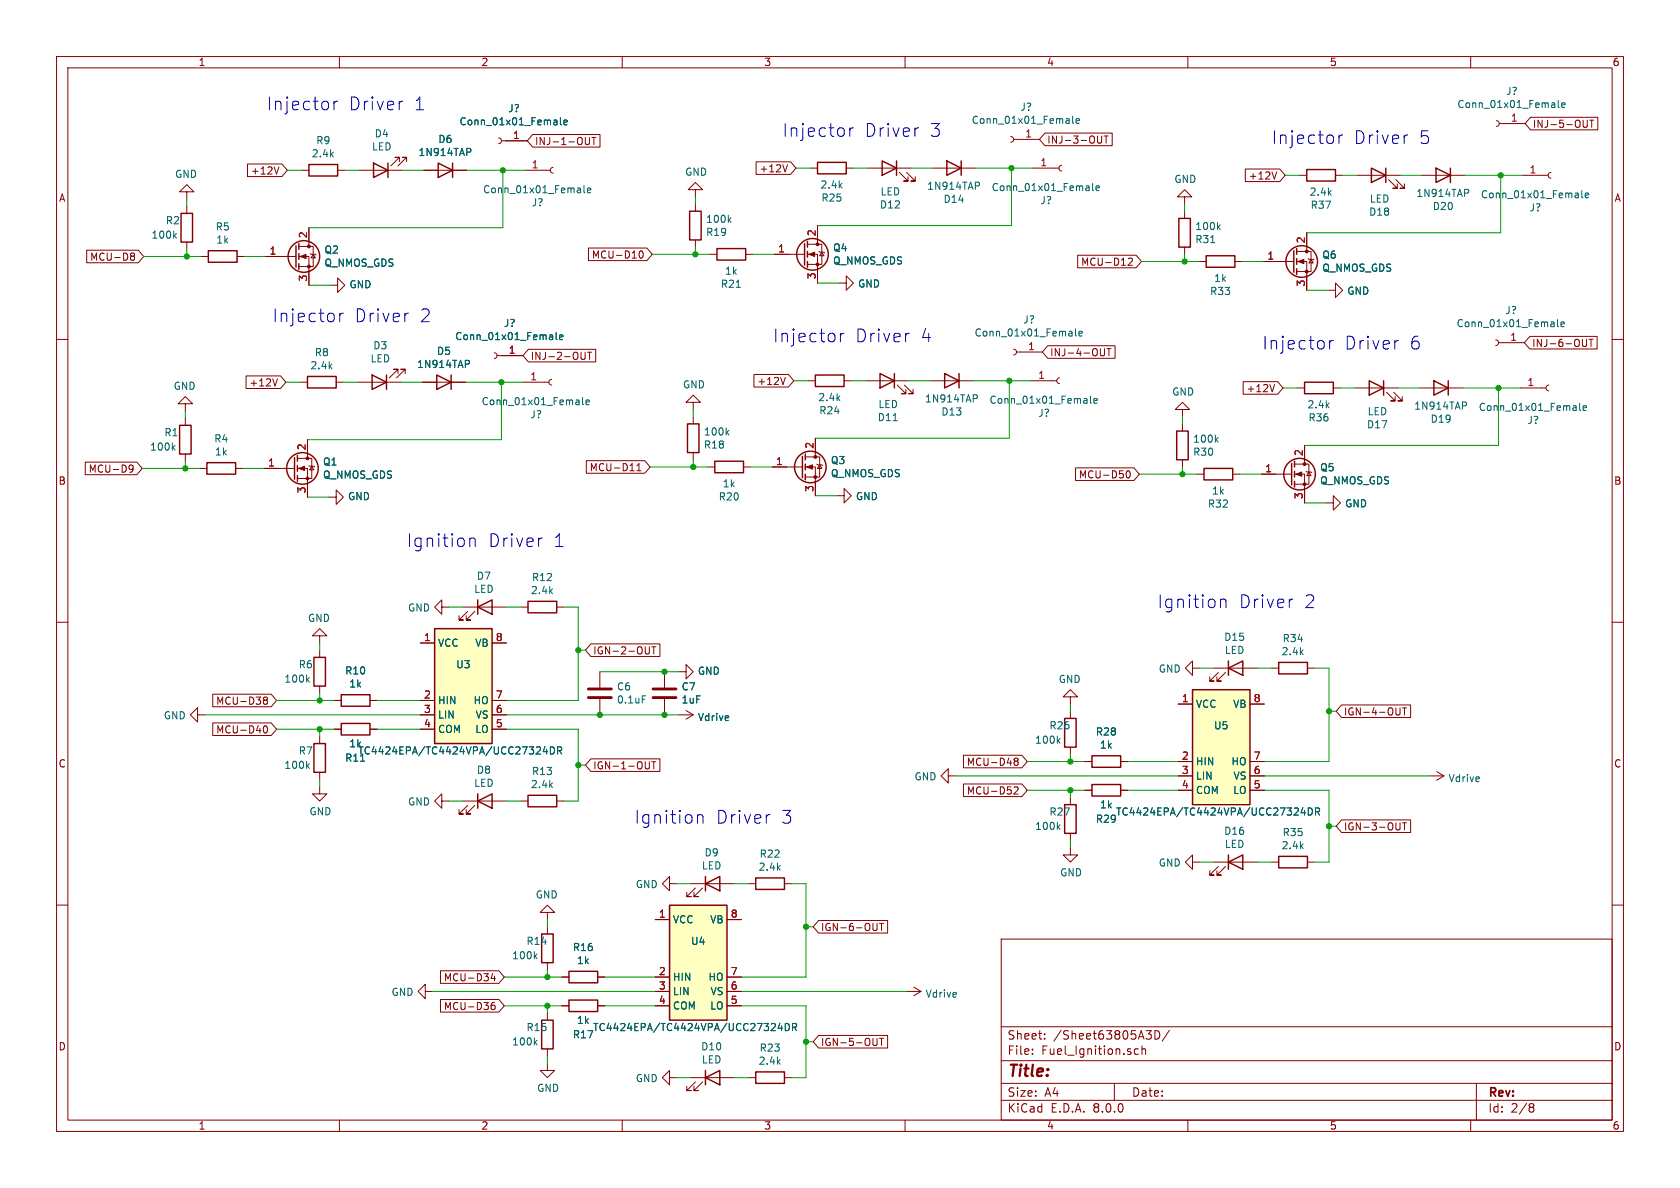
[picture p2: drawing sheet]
<svg xmlns="http://www.w3.org/2000/svg" width="297mm" height="210mm" viewBox="0 0 297 210" stroke-linecap="round" stroke-linejoin="round" font-family="sans-serif">
<g fill="none" stroke="#840000" stroke-width=".18">
<path d="M10 10h277v190h-277zM12 12h273v186h-273zM60 10v2M110 10v2M160 10v2M210 10v2M260 10v2M53.3 30.1h1.3M59.7 30.1h1.3M74.9 30.1h7.6M88.1 24.4l.4 .1 .2 .4-.2 .4-.4 .1M88.6 24.9h4.6"/>
<path d="M92.7 30.1h4.6M97.8 29.6l-.4 .1-.1 .4 .1 .4 .4 .1M122.9 33.5h-1.2l1.2-1.2 1.3 1.2h-1.3v1.3M122.9 36.1v1.2M10 60h2M122.9 42.4v1.3M125.5 45h1.2M131.8 45h1.3M285 60h2M32.8 71.4h1.2l-1.2-1.3-1.3 1.3h1.3v1.2M32.8 73.9v1.3M87.4 62.4l.3 .1 .2 .4-.2 .3-.3 .2"/>
<path d="M87.9 62.9h4.6M92.5 67.6h4.5M97.5 67.1l-.3 .1-.2 .4 .2 .3 .3 .2M122.6 71.1h-1.3l1.3-1.2 1.2 1.2h-1.2v1.3M122.6 73.7v1.2M229.4 68.6h1.2M230.6 78.7v3.3M235.7 68.6h1.3M239.5 68.6h7.6M245.1 69.3l1.5 1.6h-.7h.7v-.8M246.4 69.3l1.5 1.6h-.8h.8v-.8M32.8 80.3v1.2"/>
<path d="M122.6 80v1.3M125.1 82.6h1.3M131.4 82.6h1.3M148 87.6h1.2v1.3l1.3-1.3-1.3-1.2v1.2M211.6 83.8h1.3M217.9 83.8h1.3M223 83.8h5.3M228.9 83.8h1.7v5.1M228.9 82h2.5v3.6h-2.5M230.9 83.3l.1 .1h.8l.1 .2M231.4 83.4l.4 .7h-.8zM234.4 88.9h1.3v1.3l1.3-1.3-1.3-1.3v1.3"/>
<path d="M10 110h2M56.5 112.4h1.3l-1.3-1.3-1.3 1.3h1.3v1.3M56.5 114.9v1.3M106 118.7v2.8M117.5 118.7v2.8M210.8 118.1v-1.3l-1.3 1.3 1.3 1.3v-1.3h1.3M214.6 118.1h7.6M215.4 118.9l-1.5 1.5h.7h-.7v-.8M216.7 118.9l-1.6 1.5h.8h-.8v-.8M224.8 118.1h1.3M231.1 118.1h1.3M285 110h2"/>
<path d="M34.9 126.4v-1.3l-1.2 1.3 1.2 1.2v-1.2h1.3M56.5 121.3v1.3M59.1 123.8h1.2M65.4 123.8h1.3M106 123.6v2.8M117.5 123.6v2.8M120 126.4h2.6M121.3 125.6l1.3 .8M122.6 126.4l-1.3 .7M167.6 137.2v-1.3l-1.2 1.3 1.2 1.2v-1.2h1.3M252.7 137.2h2.6M254 136.4l1.3 .8"/>
<path d="M255.3 137.2l-1.3 .7M10 160h2M81.9 141.6h7.6M82.7 142.4l-1.5 1.5h.7h-.7v-.8M83.9 142.4l-1.5 1.5h.8h-.8v-.8M118.4 156.2v-1.3l-1.3 1.3 1.3 1.3v-1.3h1.2M122.2 156.2h7.6M122.9 157l-1.5 1.5h.8h-.8v-.8M124.2 157l-1.5 1.5h.7h-.7v-.8M132.3 156.2h1.3M138.7 156.2h1.3M189.2 149.9v1.2h1.3l-1.3 1.3-1.2-1.3h1.2"/>
<path d="M189.2 141v1.2M189.2 147.3v1.3M285 160h2M99.3 172.7h1.3M105.7 172.7h1.2M177 166h108v32h-108zM60 198v2M96.8 188v1.2h1.2l-1.2 1.3-1.3-1.3h1.3M110 198v2M160 198v2M177 194.5h108M177 191.5h108"/>
<path d="M177 187.5h108M177 181.5h108M182.5 186.3v.1M182.5 185.5v.1M184.7 183.6v.1M184.7 182.8v.1M197 191.5v3M201.2 185.5l-.4-.1-.3 .3v.4l.2 .2h.5M201.9 185.5l.2-.1 .4 .1v.9M201.9 184.9v1.5M202.6 182.2h.9l-.5 .6M203.5 182.9v.7"/>
<path d="M204.2 182.2a.76 .76 0 0 1 .8 .7 .76 .76 0 0 1-.8 .8zM206.7 182.1l-1.2 2M210 198v2M260 198v2M261 191.5v6.5M270.6 195.1h.3l.3 .3-.3 .3M270.6 195.7h.3M270.9 195.7l.2 .2 .1 .4-.3 .3h-.3"/>
</g>
<g fill="none" stroke="#840000" stroke-width=".25">
<path d="M54.6 29.1h5.1v2h-5.1zM77.5 28.8l2.5 1.3-2.5 1.3zM80 28.8v2.6M121.9 37.3h2.1v5.1h-2.1zM126.7 43.9h5.1v2.1h-5.1zM31.7 75.2h2.1v5.1h-2.1zM121.5 74.9h2.1v5.1h-2.1zM230.6 67.6h5.1v2h-5.1zM242.1 67.3l2.5 1.3-2.5 1.3zM244.6 67.3v2.6M126.4 81.5h5v2.1h-5zM212.9 82.8h5v2h-5z"/>
<path d="M228.3 81.9v3.8M228.9 81.5v1.1M228.9 83.3v1M228.9 85.1v1M55.5 116.2h2v5.1h-2zM217.2 118.1l2.5-1.3v2.6zM217.2 116.8v2.6M226.1 117.1h5v2h-5zM60.3 122.8h5.1v2h-5.1zM84.5 141.6l2.5-1.3v2.6zM84.5 140.3v2.6M124.7 156.2l2.6-1.3v2.6z"/>
<path d="M124.7 154.9v2.6M133.6 155.2h5.1v2h-5.1zM188.2 142.2h2v5.1h-2zM100.6 171.7h5.1v2h-5.1z"/>
<circle cx="229.7" cy="83.8" r="2.79"/>
</g>
<g fill="none" stroke="#006464" stroke-width=".18">
<path d="M83 26.2l.2 .3v.3l-.2 .1M99.1 20.8v1.1l.2 .2M99.7 21.6l.6-.1-.1-.2-.3-.1-.2 .2v.6h.5M103.2 32.8v1.1l.2 .2M103.8 33.7l.7-.2-.1-.2-.4-.1-.2 .2 .1 .6h.5M128.9 38.8l.3 .5M129.2 38.5l-.4 .5M98.3 58.8v1.1l.2 .1M98.9 59.6l.6-.1v-.2l-.4-.1-.2 .2 .1 .6h.5M130.2 50.8h.7M30.6 79.1l.3 .5M30.9 78.7l-.4 .5"/>
<path d="M103 70.3v1.1l.2 .1M103.6 71.1l.6-.1-.1-.2-.3-.1-.2 .2 .1 .6h.4M128.5 76.4l.4 .5M128.9 76.1l-.5 .4M54.7 119.7l-.5 .5M54.3 120.1l.4 .5M113.6 123h.6M187 146.1l.4 .5M187.4 145.8l-.5 .5"/>
</g>
<g fill="#840000" stroke="#840000" stroke-width=".18">
<path d="M229.1 83.8l1-.4v.8z"/>
<circle cx="230.6" cy="85.6" r=".25"/>
<circle cx="230.6" cy="82" r=".25"/>
</g>
<path d="M104 123.3h4.1M104 121.8h4.1M115.4 123.3h4.1M115.4 121.8h4.1" fill="none" stroke="#840000" stroke-width=".51"/>
<path d="M118.4 160h10.1v20.3h-10.1z" fill="#ffffc2"/>
<g fill="none" stroke="#840000" stroke-width=".25">
<path d="M66 28.8l2.6 1.3-2.6 1.3zM68.6 28.8v2.6M65.8 66.3l2.5 1.3-2.5 1.2zM68.3 66.3v2.5M36.6 81.8h5.1v2h-5.1zM52.1 80.9v3.8M52.6 80.5v1M52.6 82.3v1M52.6 84.1v1M84.5 107.3l2.5-1.3v2.6zM84.5 106v2.6M93.3 106.3h5.1v2h-5.1z"/>
<path d="M55.5 131.4h2v5.1h-2zM60.3 127.9h5.1v2h-5.1zM188.2 127h2v5.1h-2zM193 133.6h5.1v2h-5.1zM93.3 140.6h5.1v2h-5.1zM217.2 152.4l2.5-1.3v2.6zM217.2 151.1v2.6M226.1 151.4h5v2h-5zM95.8 165.1h2v5.1h-2zM100.6 176.8h5.1v2h-5.1zM118.4 160h10.1v20.3h-10.1zM124.7 190.5l2.6-1.3v2.6z"/>
<path d="M124.7 189.2v2.6"/>
<circle cx="53.5" cy="82.8" r="2.79"/>
</g>
<g fill="none" stroke="#840000" stroke-width=".18">
<path d="M63.5 30.1h7.6M70.6 28.6v-.8h-.8h.8l-1.5 1.5M71.9 28.6v-.8h-.8h.8l-1.5 1.5M54.4 77.7v3.3M63.2 67.6h7.7M70.4 66v-.7h-.8h.8l-1.6 1.5M71.6 66v-.7h-.7h.7l-1.5 1.5M35.3 82.8h1.3M41.7 82.8h1.2M46.7 82.8h5.4M52.6 82.8h1.8v5.1M52.6 81h2.5v3.6h-2.5"/>
<path d="M54.6 82.3l.1 .1h.8l.1 .2M55.1 82.4l.4 .7h-.8zM58.2 87.9h1.2v-1.3l1.3 1.3-1.3 1.3v-1.3M78.1 107.3v-1.3l-1.3 1.3 1.3 1.3v-1.3h1.3M81.9 107.3h7.6M82.7 108.1l-1.5 1.5h.7h-.7v-.8M83.9 108.1l-1.5 1.5h.8h-.8v-.8M92.1 107.3h1.2M98.4 107.3h1.3M120 118.7h1.3v-1.2l1.3 1.2-1.3 1.3v-1.3M56.5 139.1v1.2h1.3l-1.3 1.3-1.3-1.3h1.3M56.5 130.2v1.2"/>
<path d="M56.5 136.5v1.3M59.1 128.9h1.2M65.4 128.9h1.3M189.2 123.2h1.3l-1.3-1.3-1.2 1.3h1.2v1.3M189.2 125.7v1.3M189.2 132.1v1.3M191.8 134.6h1.2M198.1 134.6h1.3M92.1 141.6h1.2M98.4 141.6h1.3M210.8 152.4v-1.3l-1.3 1.3 1.3 1.3v-1.3h1.3M214.6 152.4h7.6"/>
<path d="M215.4 153.2l-1.5 1.5h.7h-.7v-.8M216.7 153.2l-1.6 1.5h.8h-.8v-.8M224.8 152.4h1.3M231.1 152.4h1.3M75.2 175.3v-1.3l-1.3 1.3 1.3 1.2v-1.2h1.3M96.8 161.3h1.2l-1.2-1.3-1.3 1.3h1.3v1.3M96.8 163.8v1.3M96.8 170.2v1.3M99.3 177.8h1.3M105.7 177.8h1.2M115.8 162.6h2.6M115.8 172.7h2.6"/>
<path d="M115.8 175.3h2.6M115.8 177.8h2.6M128.5 162.6h2.6M128.5 172.7h2.6M128.5 175.3h2.6M128.5 177.8h2.6M160.3 175.3h2.5M161.5 174.5l1.3 .8M162.8 175.3l-1.3 .7M118.4 190.5v-1.3l-1.3 1.3 1.3 1.3v-1.3h1.2M122.2 190.5h7.6M122.9 191.3l-1.5 1.5h.8h-.8v-.8"/>
<path d="M124.2 191.3l-1.5 1.5h.7h-.7v-.8"/>
</g>
<path d="M54.3 135.4l.4 .4M54.7 135l-.5 .5M63.7 134.6h.8M187 130.9l.4 .5M187.4 130.5l-.5 .5M94.6 169l.3 .5M94.9 168.6l-.4 .5M137.9 180.9l-.3 .9h.8M138.2 181.3v.9M138.8 180.9a.64 .64 0 0 1 .8 .7 .64 .64 0 0 1-.8 .6zM140.1 181.6l.6-.1 .1-.2v-.3l-.7-.1v1.3M140.4 181.6l.4 .6" fill="none" stroke="#006464" stroke-width=".18"/>
<g fill="#840000" stroke="#840000" stroke-width=".18">
<path d="M52.8 82.8l1-.4v.8z"/>
<circle cx="54.4" cy="84.6" r=".25"/>
<circle cx="54.4" cy="81" r=".25"/>
</g>
<path d="M76.8 111.1h10.2v20.3h-10.2z" fill="#ffffc2"/>
<g fill="none" stroke="#840000" stroke-width=".25">
<path d="M32 37.7h2v5.1h-2zM144.5 28.7h5.1v2h-5.1zM156 28.4l2.5 1.3-2.5 1.3zM158.5 28.4v2.6M167.4 28.4l2.5 1.3-2.5 1.3zM169.9 28.4v2.6M208.4 38.6h2v5.1h-2zM231 30h5.1v2h-5.1zM242.4 29.7l2.6 1.3-2.6 1.3zM245 29.7v2.6M36.8 44.3h5.1v2.1h-5.1zM52.3 43.4v3.8"/>
<path d="M52.8 43.1v1M52.8 44.8v1M52.8 46.6v1M142.2 43.1v3.8M142.7 42.7v1M142.7 44.5v1M142.7 46.2v1M213.2 45.2h5.1v2h-5.1zM54.4 66.5h5v2.1h-5zM77.2 66.3l2.6 1.3-2.6 1.2zM79.8 66.3v2.5M144.1 66.3h5.1v2h-5.1z"/>
<path d="M155.6 66l2.5 1.3-2.5 1.3zM158.1 66v2.6M167 66l2.5 1.3-2.5 1.3zM169.5 66v2.6M208 76.2h2.1v5.1h-2.1zM253.5 67.3l2.5 1.3-2.5 1.3zM256 67.3v2.6M141.9 80.6v3.9M142.4 80.3v1M142.4 82v1.1M142.4 83.8v1M76.8 111.1h10.2v20.3h-10.2z"/>
<path d="M95.8 180.3h2v5.1h-2zM133.6 189.5h5.1v2h-5.1z"/>
<circle cx="53.7" cy="45.3" r="2.79"/>
<circle cx="143.6" cy="45" r="2.79"/>
<circle cx="143.3" cy="82.5" r="2.79"/>
</g>
<g fill="none" stroke="#840000" stroke-width=".18">
<path d="M33 33.9h1.3l-1.3-1.3-1.3 1.3h1.3v1.3M33 36.4v1.3M143.3 29.7h1.2M144.5 39.9v3.3M149.6 29.7h1.3M153.4 29.7h7.6M159 30.5l1.5 1.5h-.7h.7v-.8M160.3 30.5l1.5 1.5h-.8h.8v-.8M164.8 29.7h7.7M178.7 24.1l.3 .2 .2 .3-.2 .4-.3 .1M179.2 24.6h4.6M182.6 29.7h4.6"/>
<path d="M187.7 29.2l-.4 .2-.1 .3 .2 .4 .3 .1M209.4 34.8h-1.2l1.2-1.3 1.3 1.3h-1.3v1.3M209.4 37.3v1.3M229.7 31h1.3M236.1 31h1.3M239.9 31h7.6M245.5 31.8l1.5 1.5h-.7h.7v-.8M246.8 31.8l1.5 1.5h-.8h.8v-.8M33 42.8v1.3M35.6 45.3h1.2M41.9 45.3h1.3M47 45.3h5.3"/>
<path d="M52.8 45.3h1.8v5.1M52.8 43.6h2.6v3.5h-2.6M54.6 40.3v3.3M54.9 44.8l.1 .2h.8l.1 .1M55.4 45l.4 .6h-.8zM58.4 50.4h1.3v-1.3l1.3 1.3-1.3 1.3v-1.3M136.9 45h5.3M142.7 45h1.8v5M142.7 43.2h2.6v3.5h-2.6M144.8 44.5l.1 .1h.8l.1 .1M145.3 44.6l.4 .6h-.8zM148.3 50h1.3v1.3l1.3-1.3-1.3-1.2v1.2"/>
<path d="M209.4 43.7v1.3M212 46.2h1.2M218.3 46.2h1.3M53.1 67.6h1.3M59.4 67.6h1.3M74.7 67.6h7.6M142.9 67.3h1.2M144.1 77.5v3.3M149.2 67.3h1.3M153 67.3h7.7M158.6 68.1l1.5 1.5h-.7h.7v-.8M159.9 68.1l1.5 1.5h-.7h.7v-.8"/>
<path d="M164.5 67.3h7.6M179.2 61.7l.4 .2 .1 .3-.1 .4-.4 .1M179.7 62.2h4.6M182.2 67.3h4.6M187.3 66.8l-.3 .2-.2 .3 .2 .4 .3 .1M209 72.4h-1.2l1.2-1.3 1.3 1.3h-1.3v1.3M209 74.9v1.3M251 68.6h7.6M136.5 82.6h5.4M142.4 82.6h1.7v5M142.4 80.8h2.5v3.5h-2.5M144.4 82l.1 .2h.8l.1 .1"/>
<path d="M144.9 82.2l.4 .6h-.8zM209 81.3v1.3M74.3 113.7h2.5M87 113.7h2.5M74.3 123.8h2.5M74.3 126.4h2.5M74.3 128.9h2.5M87 123.8h2.5M87 126.4h2.5M87 128.9h2.5M78.1 141.6v-1.3l-1.3 1.3 1.3 1.3v-1.3h1.3M96.8 179.1v1.2"/>
<path d="M96.8 185.4v1.3M132.3 190.5h1.3M138.7 190.5h1.3"/>
</g>
<g fill="none" stroke="#006464" stroke-width=".18">
<path d="M172.9 32.2l.3 .2-.1 .3-.2 .2M189.6 20.5v1.1l.2 .2M190.2 21.4l.6-.1v-.3h-.4l-.2 .1 .1 .7h.5M193.2 32.4v1.1l.1 .2M193.8 33.3l.6-.1-.1-.3h-.4l-.1 .1v.6h.5M215.7 39.7l-.5 .5M30.8 41.6l.4 .5M31.2 41.3l-.5 .4M190.1 58.1v1.1l.2 .2M190.7 59l.6-.1v-.3h-.4l-.2 .1 .1 .6h.5M214 42.9h.8M215.4 40.1l.3 .5"/>
<path d="M82.7 63.7l.3 .2-.1 .3-.2 .2M157.9 74.4h.7M172.5 69.8l.3 .2-.1 .3-.2 .2M192.8 70v1.1l.2 .2M193.4 70.9l.6-.2-.1-.2-.3-.1-.2 .2v.6h.5M215 77.7l.3 .5M215.3 77.3l-.4 .5M259 71.1l.3 .2-.1 .3-.2 .1M96.3 132l-.3 .9h.8M96.6 132.4v.9M97.3 132a.64 .64 0 0 1 .7 .7 .64 .64 0 0 1-.7 .6zM98.6 132.7l.6-.1 .1-.2-.1-.3-.6-.1v1.3"/>
<path d="M98.9 132.7l.4 .6M94.6 184.2l.3 .5M94.9 183.9l-.4 .5"/>
</g>
<g fill="#840000" stroke="#840000" stroke-width=".18">
<path d="M53.1 45.3l1-.3v.7z"/>
<path d="M142.6 82.6l1-.4v.7z"/>
<path d="M143 45l1-.4v.7z"/>
<circle cx="54.6" cy="47.1" r=".25"/>
<circle cx="54.6" cy="43.6" r=".25"/>
<circle cx="144.1" cy="84.3" r=".25"/>
<circle cx="144.1" cy="80.8" r=".25"/>
<circle cx="144.5" cy="46.7" r=".25"/>
<circle cx="144.5" cy="43.2" r=".25"/>
</g>
<path d="M210.8 121.9h10.2v20.3h-10.2z" fill="#ffffc2"/>
<g fill="none" stroke="#840000" stroke-width=".25">
<path d="M253.9 29.7l2.5 1.3-2.5 1.3zM256.4 29.7v2.6M228.7 44.3v3.8M229.2 43.9v1.1M229.2 45.7v1M229.2 47.5v1M193 138.7h5.1v2h-5.1zM210.8 121.9h10.2v20.3h-10.2z"/>
<circle cx="230.1" cy="46.2" r="2.79"/>
</g>
<g fill="none" stroke="#840000" stroke-width=".18">
<path d="M43.8 29h6l1 1.1-1 1.1h-6zM49.3 29.5l-.4 1.3M74.9 30.1h2.6M80 30.1h2.5M89.4 24.9h3.8M94.2 23.8h11.9v2.2h-11.9l-1-1.1zM104.2 24.3v1l-.2 .3-.4-.1M104.6 24.3h.8M105 24.3v1.3M133.7 28.6h6.1l.9 1.1-.9 1.1h-6.1zM139.2 29.1l-.4 1.3M144.5 39.9v2.5"/>
<path d="M184.7 23.5h11.9v2.2h-11.9l-.9-1.1zM194.8 24v1.1l-.3 .2-.3-.1M195.2 24h.7M195.5 24v1.3M220.2 29.9h6.1l.9 1.1-.9 1.1h-6.1zM225.7 30.4l-.4 1.3M251.3 31h7.7M264.5 21.3l.4 .2 .2 .3-.2 .4-.4 .2M265 21.8h4.6M269.1 31h4.6M270.6 20.7h11.9v2.3h-11.9l-1-1.2zM274.2 30.5l-.4 .1-.1 .4 .1 .3 .4 .2"/>
<path d="M280.6 21.2v1.1l-.2 .2h-.4M281 21.2h.8M281.4 21.2v1.3M15.3 44.2h9.1l1 1.1-1 1.2h-9.1zM23.2 45.2l.1 .1M23.2 44.8l.3-.1 .2 .2 .1 .1-.3 .3M23.3 45.3h.2M23.3 45.3h-.1M23.5 45.3l.3 .2-.1 .4-.2 .1-.3-.1M47 45.3h2.5M54.6 40.3v2.5M54.6 47.9v2.5"/>
<path d="M104 43.8h10.4l.9 1.2-.9 1.1h-10.4zM113.1 44.5l.2-.1a.68 .68 0 0 1 .4 .6 .68 .68 0 0 1-.4 .6l-.2-.1-.1-.4zM136.9 45h2.5M144.5 47.5v2.5M190.5 45.1h10.4l.9 1.1-.9 1.1h-10.4zM199.5 45.7l.4-.1 .3 .4-.8 .9h.8M223.4 46.2h5.3M229.2 46.2h1.8v5.1M229.2 44.5h2.6v3.5h-2.6M231 41.1v3.4M231.3 45.7l.1 .1h.8l.1 .2M231.8 45.8l.4 .7h-.8z"/>
<path d="M234.8 51.3h1.3v1.3l1.3-1.3-1.3-1.3v1.3M270.4 59.5h11.9v2.2h-11.9l-.9-1.1zM280.5 60v1l-.3 .2h-.3M280.9 60h.7M281.3 60v1.2M43.5 66.5h6.1l.9 1.1-.9 1.1h-6.1zM49.1 67l-.5 1.2M54.4 77.7v2.6M74.7 67.6h2.5M79.8 67.6h2.5M88.6 62.9h3.9M93.4 61.8h11.9v2.2h-11.9l-.9-1.1z"/>
<path d="M103.4 62.3v1l-.2 .2h-.4M103.9 62.3h.7M104.2 62.3v1.2M133.3 66.2h6.1l.9 1.1-.9 1.1h-6.1zM138.8 66.7l-.4 1.3M144.1 77.5v2.5M185.2 61.1h11.9v2.2h-11.9l-.9-1.1zM195.3 61.6v1.1l-.3 .2-.3-.1M195.7 61.6h.7M196 61.6v1.3M219.8 67.5h6.1l.9 1.1-.9 1.1h-6.1zM225.3 68l-.4 1.3"/>
<path d="M230.6 78.7v2.6M264.4 60.1l.4 .1 .1 .4-.1 .3-.4 .2M264.9 60.6h4.6M268.7 68.6h4.6M273.8 68.1l-.3 .1-.2 .4 .1 .3 .4 .2M15.1 81.7h9.1l.9 1.1-.9 1.1h-9.1zM22.9 82.3l.4-.1 .2 .1a.84 .84 0 0 1-.3 1.2h-.3M23.5 82.7l-.2 .3-.4-.1M46.7 82.8h2.6M54.4 85.3v2.6M103.7 81.4h10.3l.9 1.2-.9 1.1h-10.3zM112.6 82.3l.4-.3v1.2"/>
<path d="M112.6 83.2h.7M136.5 82.6h2.6M144.1 85.1v2.5M190.1 82.7h10.4l.9 1.1-.9 1.1h-10.4zM199.3 83.3l.1-.1a.68 .68 0 0 1 .4 .7 .68 .68 0 0 1-.4 .6 .84 .84 0 0 1-.1-1.2zM223 83.8h2.6M230.6 86.4v2.5M74.3 113.7h2.5M87 113.7h2.5M104.5 113.8h12.2v2.2h-12.2l-1-1.1zM114.8 114.3v1.1l-.2 .2h-.3M115.2 114.3h.7"/>
<path d="M115.6 114.3v1.3M117.5 118.7v2.8M37.6 127.8h10.3l1 1.1-1 1.1h-10.3zM37.6 122.7h10.3l1 1.1-1 1.1h-10.3zM46.7 128.4l.2-.1a.68 .68 0 0 1 .4 .6 .68 .68 0 0 1-.4 .7l-.2-.1-.1-.4zM46.8 123.8l-.2-.3 .2-.3h.2l.3 .3-.3 .3M46.8 123.8l-.2 .2v.3l.2 .2h.2l.3-.2v-.3l-.3-.2M46.8 123.8h.2M59.1 123.8h1.2M59.1 128.9h1.2M65.4 123.8h1.3M65.4 128.9h1.3"/>
<path d="M74.3 123.8h2.5M74.3 128.9h2.5M74.3 126.4h2.5M87 123.8h2.5M87 128.9h2.5M87 126.4h2.5M104.5 134.1h12.2v2.3h-12.2l-1-1.1zM114.8 134.7v1l-.2 .2h-.3M115.2 134.7h.7M115.6 134.7v1.2M117.5 123.6v2.8M170.3 138.6h10.4l.9 1.1-.9 1.1h-10.4z"/>
<path d="M170.3 133.5h10.4l.9 1.1-.9 1.1h-10.4zM179.3 139.2l.5-.1 .2 .4-.8 .9h.8M179.5 134.6l-.2-.3 .2-.3h.3l.2 .3-.2 .3M179.5 134.6l-.2 .2v.2l.2 .3h.3l.2-.3v-.2l-.2-.2M179.5 134.6h.3M191.8 134.6h1.2M191.8 139.7h1.2M198.1 134.6h1.3M198.1 139.7h1.3M208.3 124.5h2.5M208.3 134.6h2.5M208.3 137.2h2.5"/>
<path d="M208.3 139.7h2.5M221 124.5h2.5M221 134.6h2.5M221 137.2h2.5M221 139.7h2.5M237.2 124.6h12.2v2.2h-12.2l-1-1.1zM247.5 125.1v1.1l-.2 .2h-.3M247.9 125.1h.8M248.3 125.1v1.3M237.2 144.9h12.2v2.3h-12.2l-1-1.1zM247.5 145.5v1l-.2 .2h-.3M247.9 145.5h.8"/>
<path d="M248.3 145.5v1.2M77.9 176.7h10.3l1 1.1-1 1.1h-10.3zM77.9 171.6h10.3l1 1.1-1 1.1h-10.3zM87.1 172.1l-.3 .9h.8M87.4 177.2l-.3 .1a.86 .86 0 0 0 0 1.2l.4-.2v-.4l-.2-.2h-.2l-.3 .2M87.4 172.5v.9M99.3 172.7h1.3M99.3 177.8h1.3M105.7 172.7h1.2M105.7 177.8h1.2M115.8 172.7h2.6M115.8 162.6h2.6"/>
<path d="M115.8 175.3h2.6M115.8 177.8h2.6M128.5 172.7h2.6M128.5 162.6h2.6M128.5 175.3h2.6M128.5 177.8h2.6M144.7 162.7h12.2v2.2h-12.2l-.9-1.1zM155.1 163.2v1.1l-.3 .2h-.2M155.5 163.2h.7M155.8 163.2v1.3M144.7 183h12.2v2.3h-12.2l-.9-1.1zM155.1 183.6v1l-.2 .2h-.3"/>
<path d="M155.5 183.6h.7M155.8 183.6v1.2"/>
</g>
<g fill="none" stroke="#006464" stroke-width=".18">
<path d="M275.5 17.7v1.1l.2 .2M276.1 18.6l.6-.1-.1-.3h-.3l-.2 .2v.6h.5M83 26.2l.2 .3v.3l-.2 .1M99.1 20.8v1.1l.2 .2M99.7 21.6l.6-.1-.1-.2-.3-.1-.2 .2v.6h.5M259.4 33.5l.2 .2v.3l-.2 .1M279.6 33.7v1.1l.2 .2M280.2 34.5l.7-.1-.1-.2-.4-.1-.2 .2 .1 .6h.5M98.3 58.8v1.1l.2 .1M98.9 59.6l.6-.1v-.2l-.4-.1-.2 .2 .1 .6h.5M275.4 56.5v1.1l.1 .2M276 57.3l.6-.1-.1-.2-.4-.1-.1 .2v.6h.5"/>
<path d="M82.7 63.7l.3 .2-.1 .3-.2 .2M279.3 71.3v1.1l.1 .2M279.9 72.1l.6-.1-.1-.2-.3-.1-.2 .2v.6h.5M63.7 134.6h.8M96.3 132l-.3 .9h.8M96.6 132.4v.9M97.3 132a.64 .64 0 0 1 .7 .7 .64 .64 0 0 1-.7 .6zM98.6 132.7l.6-.1 .1-.2-.1-.3-.6-.1v1.3M98.9 132.7l.4 .6M230.3 142.8l-.3 .9h.8M230.6 143.2v.9M231.3 142.8a.64 .64 0 0 1 .7 .7 .64 .64 0 0 1-.7 .6z"/>
<path d="M232.6 143.5l.6-.1 .1-.2-.1-.3-.6-.1v1.3M232.9 143.5l.4 .6M137.9 180.9l-.3 .9h.8M138.2 181.3v.9M138.8 180.9a.64 .64 0 0 1 .8 .7 .64 .64 0 0 1-.8 .6zM140.1 181.6l.6-.1 .1-.2v-.3l-.7-.1v1.3M140.4 181.6l.4 .6"/>
</g>
<g fill="#840000" stroke="#840000" stroke-width=".18">
<path d="M229.5 46.2l1-.4v.8z"/>
<circle cx="231" cy="48" r=".25"/>
<circle cx="231" cy="44.4" r=".25"/>
</g>
<g fill="none" stroke="#0000c2" stroke-width=".18">
<path d="M59 17.9v1.5M59.7 17.9a.58 .58 0 0 0-.7 .4M71 17.9h.2M150.2 22.6v1.5M150.9 22.6a.58 .58 0 0 0-.7 .4M162.2 22.6h.2M236.7 23.9v1.5M237.4 23.9a.58 .58 0 0 0-.7 .4M248.7 23.9h.2M60.1 55.4v1.5M60.7 55.4a.58 .58 0 0 0-.6 .4M72 55.4h.2"/>
<path d="M148.6 58.9v1.5M149.2 58.9a.58 .58 0 0 0-.6 .4M160.5 58.9h.2M235.1 60.2v1.5M235.7 60.2a.58 .58 0 0 0-.6 .4M247 60.2h.2M83.1 95.1v1.5M83.1 95.3a.56 .56 0 0 1 .9 .1v1.2M95.6 95.1h.3M215.8 105.9v1.5M215.8 106.1a.56 .56 0 0 1 .9 .1v1.2M228.4 105.9h.2"/>
<path d="M123.3 144v1.5M123.3 144.2a.56 .56 0 0 1 1 .1v1.2M135.9 144h.2"/>
</g>
<g fill="none" stroke="#009600" stroke-width=".18">
<path d="M33 35.2v1.2M50.8 30.1h2.5M61 30.1h2.5M71.1 30.1h3.8M82.5 30.1h10.2M88.9 30.1v10.2h-34.3M122.9 34.8v1.3M140.7 29.7h2.6M150.9 29.7h2.5M161 29.7h3.8M172.5 29.7h10.1M178.8 29.7v10.2h-34.3"/>
<path d="M209.4 36.1v1.2M227.2 31h2.5M237.4 31h2.5M247.5 31h3.8M259 31h10.1M265.3 31v10.1h-34.3M25.4 45.3h10.2M33 44.1v1.2M43.2 45.3h3.8M54.6 50.4h3.8M115.3 45h10.2M122.9 43.7v1.3"/>
<path d="M133.1 45h3.8M144.5 50h3.8M201.8 46.2h10.2M209.4 45v1.2M219.6 46.2h3.8M231 51.3h3.8M32.8 72.6v1.3M50.5 67.6h2.6M60.7 67.6h2.5M70.9 67.6h3.8M82.3 67.6h10.2M88.6 67.6v10.1h-34.2"/>
<path d="M122.6 72.4v1.3M140.3 67.3h2.6M150.5 67.3h2.5M160.7 67.3h3.8M172.1 67.3h10.1M178.4 67.3v10.2h-34.3M209 73.7v1.2M226.8 68.6h2.6M237 68.6h2.5M247.1 68.6h3.9M258.6 68.6h10.1M264.9 68.6v10.1h-34.3"/>
<path d="M25.1 82.8h10.2M32.8 81.5v1.3M42.9 82.8h3.8M54.4 87.9h3.8M114.9 82.6h10.2M122.6 81.3v1.3M132.7 82.6h3.8M144.1 87.6h3.9M201.4 83.8h10.2M209 82.6v1.2M219.2 83.8h3.8M230.6 88.9h3.8"/>
<path d="M56.5 113.7v1.2M79.4 107.3h2.5M89.5 107.3h2.6M99.7 107.3h2.5v16.5h-12.7M102.2 114.9h1.3M106 118.7h14M212.1 118.1h2.5M222.2 118.1h2.6M232.4 118.1h2.5v16.5h-11.4M36.2 126.4h38.1M48.9 123.8h10.2M48.9 128.9h10.2"/>
<path d="M56.5 122.6v1.2M56.5 128.9v1.3M56.5 137.8v1.3M66.7 123.8h7.6M66.7 128.9h7.6M89.5 128.9h12.7v12.7h-2.5M89.5 126.4h30.5M102.2 135.3h1.3M168.9 137.2h39.4M181.6 139.7h10.2M181.6 134.6h10.2M189.2 124.5v1.2"/>
<path d="M189.2 133.4v1.2M189.2 139.7v1.3M199.4 139.7h8.9M199.4 134.6h8.9M223.5 139.7h11.4v12.7h-2.5M223.5 137.2h29.2M234.9 125.7h1.3M79.4 141.6h2.5M89.5 141.6h2.6M119.6 156.2h2.6M129.8 156.2h2.5M140 156.2h2.5v16.5h-11.4"/>
<path d="M189.2 148.6v1.3M212.1 152.4h2.5M222.2 152.4h2.6M234.9 146.1h1.3M76.5 175.3h39.3M89.2 177.8h10.1M89.2 172.7h10.1M96.8 162.6v1.2M96.8 171.5v1.2M96.8 177.8v1.3M106.9 177.8h8.9M106.9 172.7h8.9"/>
<path d="M131.1 177.8h11.4v12.7h-2.5M131.1 175.3h29.2M142.5 163.8h1.3M96.8 186.7v1.3M119.6 190.5h2.6M129.8 190.5h2.5M142.5 184.2h1.3"/>
</g>
<g fill="#009600" stroke="#009600" stroke-width=".18">
<circle cx="88.9" cy="30.1" r=".46"/>
<circle cx="122.9" cy="45" r=".46"/>
<circle cx="122.6" cy="82.6" r=".46"/>
<circle cx="142.5" cy="163.8" r=".46"/>
<circle cx="142.5" cy="184.2" r=".46"/>
<circle cx="96.8" cy="172.7" r=".46"/>
<circle cx="96.8" cy="177.8" r=".46"/>
<circle cx="56.5" cy="128.9" r=".46"/>
<circle cx="32.8" cy="82.8" r=".46"/>
<circle cx="56.5" cy="123.8" r=".46"/>
<circle cx="102.2" cy="114.9" r=".46"/>
<circle cx="102.2" cy="135.3" r=".46"/>
<circle cx="106" cy="126.4" r=".46"/>
<circle cx="117.5" cy="118.7" r=".46"/>
<circle cx="117.5" cy="126.4" r=".46"/>
<circle cx="33" cy="45.3" r=".46"/>
<circle cx="88.6" cy="67.6" r=".46"/>
<circle cx="178.8" cy="29.7" r=".46"/>
<circle cx="178.4" cy="67.3" r=".46"/>
<circle cx="209.4" cy="46.2" r=".46"/>
<circle cx="264.9" cy="68.6" r=".46"/>
<circle cx="265.3" cy="31" r=".46"/>
<circle cx="234.9" cy="125.7" r=".46"/>
<circle cx="234.9" cy="146.1" r=".46"/>
<circle cx="209" cy="83.8" r=".46"/>
<circle cx="189.2" cy="139.7" r=".46"/>
<circle cx="189.2" cy="134.6" r=".46"/>
</g>
<g font-size="3.1" fill="#0000c2">
<text x="47" y="19.7">Injector</text>
<text x="61.5" y="19.7">Driver</text>
<text x="73.1" y="19.7">1</text>
<text x="138.2" y="24.4">Injector</text>
<text x="152.7" y="24.4">Driver</text>
<text x="164.2" y="24.4">3</text>
<text x="224.7" y="25.7">Injector</text>
<text x="239.2" y="25.7">Driver</text>
<text x="250.7" y="25.7">5</text>
<text x="48" y="57.2">Injector</text>
<text x="62.5" y="57.2">Driver</text>
<text x="74.1" y="57.2">2</text>
<text x="136.5" y="60.7">Injector</text>
<text x="151.1" y="60.7">Driver</text>
<text x="162.6" y="60.7">4</text>
<text x="223" y="62">Injector</text>
<text x="237.5" y="62">Driver</text>
<text x="249.1" y="62">6</text>
<text x="71.8" y="96.9">Ignition</text>
<text x="86.2" y="96.9">Driver</text>
<text x="97.7" y="96.9">1</text>
<text x="204.5" y="107.7">Ignition</text>
<text x="218.9" y="107.7">Driver</text>
<text x="230.4" y="107.7">2</text>
<text x="112" y="145.8">Ignition</text>
<text x="126.4" y="145.8">Driver</text>
<text x="138" y="145.8">3</text>
</g>
<text font-size="2.8" fill="#840000" x="178" y="190.9">Title:</text>
<g font-size="2.1" fill="#840000">
<text x="178" y="184">Sheet:</text>
<text x="186.2" y="184">/Sheet63805A3D/</text>
<text x="178" y="186.7">File:</text>
<text x="184.1" y="186.7">Fuel_Ignition.sch</text>
<text x="178" y="196.9">KiCad</text>
<text x="178" y="194.1">Size:</text>
<text x="184.7" y="194.1">A4</text>
<text x="185.7" y="196.9">E.D.A.</text>
<text x="193.3" y="196.9">8.0.0</text>
<text x="200" y="194.1">Date:</text>
<text x="263" y="194.3">Rev:</text>
<text x="263" y="196.9">Id:</text>
<text x="267.1" y="196.9">2/8</text>
</g>
<g font-size="1.8" fill="#840000">
<text x="35" y="11.9">1</text>
<text x="85" y="11.9">2</text>
<text x="135" y="11.9">3</text>
<text x="185" y="11.9">4</text>
<text x="235" y="11.9">5</text>
<text x="285" y="11.9">6</text>
<text x="270.9" y="22.8">INJ-5-OUT</text>
<text x="94.5" y="25.8">INJ-1-OUT</text>
<text x="185" y="25.6">INJ-3-OUT</text>
<text x="10.3" y="35.9">A</text>
<text x="44.2" y="31.1">+12V</text>
<text x="134.2" y="30.7">+12V</text>
<text x="220.6" y="31.9">+12V</text>
<text x="285.3" y="35.9">A</text>
<text x="15.8" y="46.3">MCU-D8</text>
<text x="104.5" y="45.9">MCU-D10</text>
<text x="191" y="47.2">MCU-D12</text>
<text x="93.7" y="63.8">INJ-2-OUT</text>
<text x="185.5" y="63.2">INJ-4-OUT</text>
<text x="270.8" y="61.5">INJ-6-OUT</text>
<text x="44" y="68.5">+12V</text>
<text x="133.8" y="68.3">+12V</text>
<text x="220.3" y="69.5">+12V</text>
<text x="15.6" y="83.8">MCU-D9</text>
<text x="104.1" y="83.5">MCU-D11</text>
<text x="10.3" y="85.9">B</text>
<text x="190.6" y="84.8">MCU-D50</text>
<text x="285.3" y="85.9">B</text>
<text x="104.8" y="115.9">IGN-2-OUT</text>
<text x="38.1" y="124.8">MCU-D38</text>
<text x="38.1" y="129.9">MCU-D40</text>
<text x="237.5" y="126.7">IGN-4-OUT</text>
<text x="10.3" y="135.9">C</text>
<text x="104.8" y="136.2">IGN-1-OUT</text>
<text x="170.8" y="135.6">MCU-D48</text>
<text x="285.3" y="135.9">C</text>
<text x="170.8" y="140.7">MCU-D52</text>
<text x="237.5" y="147">IGN-3-OUT</text>
<text x="145" y="164.8">IGN-6-OUT</text>
<text x="78.4" y="173.7">MCU-D34</text>
<text x="78.4" y="178.8">MCU-D36</text>
<text x="10.3" y="185.9">D</text>
<text x="145" y="185.1">IGN-5-OUT</text>
<text x="285.3" y="185.9">D</text>
<text x="35" y="199.9">1</text>
<text x="85" y="199.9">2</text>
<text x="135" y="199.9">3</text>
<text x="185" y="199.9">4</text>
<text x="235" y="199.9">5</text>
<text x="285" y="199.9">6</text>
</g>
<g font-size="1.8" fill="#006464">
<text x="266.2" y="17">J?</text>
<text x="81.1" y="22.4">Conn_01x01_Female</text>
<text x="89.8" y="20">J?</text>
<text x="171.7" y="22.1">Conn_01x01_Female</text>
<text x="180.3" y="19.8">J?</text>
<text x="257.5" y="19.3">Conn_01x01_Female</text>
<text x="55" y="28">2.4k</text>
<text x="55.8" y="25.7">R9</text>
<text x="65.7" y="26.8">LED</text>
<text x="66.1" y="24.5">D4</text>
<text x="73.9" y="27.8">1N914TAP</text>
<text x="77.4" y="25.5">D6</text>
<text x="30.9" y="31.6">GND</text>
<text x="85.3" y="34.4">Conn_01x01_Female</text>
<text x="121" y="31.3">GND</text>
<text x="144.9" y="33.5">2.4k</text>
<text x="145.1" y="35.8">R25</text>
<text x="155.6" y="34.7">LED</text>
<text x="163.8" y="33.8">1N914TAP</text>
<text x="175.2" y="34">Conn_01x01_Female</text>
<text x="207.5" y="32.5">GND</text>
<text x="231.4" y="34.8">2.4k</text>
<text x="250.3" y="35">1N914TAP</text>
<text x="261.7" y="35.3">Conn_01x01_Female</text>
<text x="29.2" y="39.9">R2</text>
<text x="38" y="40.9">R5</text>
<text x="93.9" y="36.7">J?</text>
<text x="124.7" y="41.9">R19</text>
<text x="124.7" y="39.6">100k</text>
<text x="155.5" y="37.1">D12</text>
<text x="166.7" y="36.1">D14</text>
<text x="183.8" y="36.3">J?</text>
<text x="211.2" y="40.9">100k</text>
<text x="231.6" y="37.1">R37</text>
<text x="241.9" y="38.3">D18</text>
<text x="242.1" y="36">LED</text>
<text x="253.2" y="37.3">D20</text>
<text x="270.3" y="37.6">J?</text>
<text x="26.7" y="42.4">100k</text>
<text x="38.1" y="43.3">1k</text>
<text x="57.3" y="47.3">Q_NMOS_GDS</text>
<text x="57.3" y="45">Q2</text>
<text x="147.2" y="47">Q_NMOS_GDS</text>
<text x="147.2" y="44.7">Q4</text>
<text x="211.2" y="43.2">R31</text>
<text x="233.7" y="45.9">Q6</text>
<text x="61.7" y="51.2">GND</text>
<text x="127.3" y="51.1">R21</text>
<text x="128.1" y="48.8">1k</text>
<text x="151.6" y="51">GND</text>
<text x="213.8" y="52.3">R33</text>
<text x="214.6" y="50">1k</text>
<text x="233.7" y="48.2">Q_NMOS_GDS</text>
<text x="238.1" y="52.3">GND</text>
<text x="89" y="58">J?</text>
<text x="172.2" y="59.7">Conn_01x01_Female</text>
<text x="180.8" y="57.4">J?</text>
<text x="257.4" y="58">Conn_01x01_Female</text>
<text x="266" y="55.7">J?</text>
<text x="54.8" y="65.5">2.4k</text>
<text x="55.6" y="63.2">R8</text>
<text x="65.4" y="64.3">LED</text>
<text x="65.9" y="62">D3</text>
<text x="73.6" y="65.3">1N914TAP</text>
<text x="77.1" y="62.9">D5</text>
<text x="80.4" y="60.3">Conn_01x01_Female</text>
<text x="30.6" y="69.1">GND</text>
<text x="85" y="71.8">Conn_01x01_Female</text>
<text x="120.6" y="68.9">GND</text>
<text x="144.6" y="71.1">2.4k</text>
<text x="163.4" y="71.3">1N914TAP</text>
<text x="174.8" y="71.6">Conn_01x01_Female</text>
<text x="207.1" y="70.1">GND</text>
<text x="29" y="77.3">R1</text>
<text x="93.7" y="74.1">J?</text>
<text x="124.3" y="77.2">100k</text>
<text x="144.7" y="73.4">R24</text>
<text x="155.1" y="74.7">D11</text>
<text x="155.2" y="72.3">LED</text>
<text x="166.3" y="73.7">D13</text>
<text x="183.5" y="73.9">J?</text>
<text x="231" y="72.4">2.4k</text>
<text x="231.2" y="74.7">R36</text>
<text x="241.6" y="75.9">D17</text>
<text x="241.7" y="73.6">LED</text>
<text x="249.9" y="72.6">1N914TAP</text>
<text x="252.8" y="74.9">D19</text>
<text x="261.3" y="72.8">Conn_01x01_Female</text>
<text x="269.9" y="75.2">J?</text>
<text x="26.4" y="79.9">100k</text>
<text x="37.8" y="78.4">R4</text>
<text x="37.9" y="80.7">1k</text>
<text x="57" y="82.5">Q1</text>
<text x="124.3" y="79.5">R18</text>
<text x="146.8" y="82.2">Q3</text>
<text x="210.8" y="80.8">R30</text>
<text x="210.8" y="78.5">100k</text>
<text x="233.3" y="83.5">Q5</text>
<text x="57" y="84.8">Q_NMOS_GDS</text>
<text x="61.4" y="88.6">GND</text>
<text x="127" y="88.7">R20</text>
<text x="127.7" y="86.4">1k</text>
<text x="146.8" y="84.6">Q_NMOS_GDS</text>
<text x="151.2" y="88.6">GND</text>
<text x="213.4" y="89.9">R32</text>
<text x="214.2" y="87.6">1k</text>
<text x="233.3" y="85.8">Q_NMOS_GDS</text>
<text x="237.7" y="89.9">GND</text>
<text x="83.7" y="105">LED</text>
<text x="84.2" y="102.7">D7</text>
<text x="93.8" y="105.2">2.4k</text>
<text x="93.9" y="102.9">R12</text>
<text x="54.4" y="110.1">GND</text>
<text x="72" y="108.3">GND</text>
<text x="216.3" y="113.5">D15</text>
<text x="226.7" y="113.7">R34</text>
<text x="52.7" y="118.3">R6</text>
<text x="60.9" y="119.4">R10</text>
<text x="77.3" y="114.5">VCC</text>
<text x="80.5" y="118.3">U3</text>
<text x="83.9" y="114.5">VB</text>
<text x="123.3" y="119.5">GND</text>
<text x="204.8" y="119.1">GND</text>
<text x="216.4" y="115.8">LED</text>
<text x="226.5" y="116">2.4k</text>
<text x="50.2" y="120.9">100k</text>
<text x="61.6" y="121.7">1k</text>
<text x="77.3" y="124.7">HIN</text>
<text x="83.6" y="124.7">HO</text>
<text x="109" y="122.3">C6</text>
<text x="109" y="124.6">0.1uF</text>
<text x="120.4" y="122.3">C7</text>
<text x="120.4" y="124.6">1uF</text>
<text x="187.1" y="120.9">GND</text>
<text x="211.3" y="125.3">VCC</text>
<text x="217.9" y="125.3">VB</text>
<text x="28.9" y="127.4">GND</text>
<text x="77.3" y="127.2">LIN</text>
<text x="77.3" y="129.8">COM</text>
<text x="83.9" y="129.8">LO</text>
<text x="84" y="127.2">VS</text>
<text x="123.3" y="127.7">Vdrive</text>
<text x="182.9" y="131.7">100k</text>
<text x="185.4" y="129.1">R26</text>
<text x="193.6" y="130.2">R28</text>
<text x="214.5" y="129.1">U5</text>
<text x="50.2" y="136.1">100k</text>
<text x="52.7" y="133.6">R7</text>
<text x="60.9" y="134.8">R11</text>
<text x="61.6" y="132.3">1k</text>
<text x="63.2" y="133.6">TC4424EPA/TC4424VPA/UCC27324DR</text>
<text x="84.2" y="137">D8</text>
<text x="93.9" y="137.2">R13</text>
<text x="194.4" y="132.5">1k</text>
<text x="211.3" y="135.5">HIN</text>
<text x="217.6" y="135.5">HO</text>
<text x="72" y="142.6">GND</text>
<text x="83.7" y="139.3">LED</text>
<text x="93.8" y="139.5">2.4k</text>
<text x="161.6" y="138.2">GND</text>
<text x="194.4" y="143.1">1k</text>
<text x="211.3" y="138">LIN</text>
<text x="211.3" y="140.6">COM</text>
<text x="217.9" y="140.6">LO</text>
<text x="218" y="138">VS</text>
<text x="256" y="138.5">Vdrive</text>
<text x="54.6" y="144.3">GND</text>
<text x="182.9" y="146.9">100k</text>
<text x="185.4" y="144.4">R27</text>
<text x="193.6" y="145.6">R29</text>
<text x="197.2" y="144.4">TC4424EPA/TC4424VPA/UCC27324DR</text>
<text x="216.3" y="147.8">D16</text>
<text x="226.7" y="148">R35</text>
<text x="124" y="153.9">LED</text>
<text x="124.5" y="151.6">D9</text>
<text x="134" y="154.1">2.4k</text>
<text x="134.2" y="151.8">R22</text>
<text x="187.3" y="155.1">GND</text>
<text x="204.8" y="153.4">GND</text>
<text x="216.4" y="150.1">LED</text>
<text x="226.5" y="150.3">2.4k</text>
<text x="94.6" y="159">GND</text>
<text x="112.3" y="157.2">GND</text>
<text x="93" y="167.2">R14</text>
<text x="118.9" y="163.4">VCC</text>
<text x="122.1" y="167.2">U4</text>
<text x="125.5" y="163.4">VB</text>
<text x="90.4" y="169.8">100k</text>
<text x="101.2" y="168.3">R16</text>
<text x="101.9" y="170.6">1k</text>
<text x="118.9" y="173.6">HIN</text>
<text x="125.2" y="173.6">HO</text>
<text x="69.1" y="176.3">GND</text>
<text x="118.9" y="176.1">LIN</text>
<text x="118.9" y="178.7">COM</text>
<text x="125.5" y="178.7">LO</text>
<text x="125.5" y="176.1">VS</text>
<text x="163.5" y="176.6">Vdrive</text>
<text x="90.4" y="185">100k</text>
<text x="93" y="182.5">R15</text>
<text x="101.2" y="183.7">R17</text>
<text x="101.9" y="181.2">1k</text>
<text x="104.7" y="182.5">TC4424EPA/TC4424VPA/UCC27324DR</text>
<text x="123.9" y="185.9">D10</text>
<text x="112.3" y="191.5">GND</text>
<text x="124" y="188.2">LED</text>
<text x="134" y="188.4">2.4k</text>
<text x="134.2" y="186.1">R23</text>
<text x="94.9" y="193.2">GND</text>
</g>
<g font-size="1.8" fill="#a90000">
<text x="267" y="21.6">1</text>
<text x="90.6" y="24.6">1</text>
<text x="93.9" y="29.8">1</text>
<text x="181.2" y="24.4">1</text>
<text x="183.8" y="29.5">1</text>
<text x="270.3" y="30.7">1</text>
<text x="144.3" y="41.9" transform="rotate(-90 144.3 41.9)">2</text>
<text x="47.6" y="45.1">1</text>
<text x="54.4" y="42.2" transform="rotate(-90 54.4 42.2)">2</text>
<text x="137.5" y="44.7">1</text>
<text x="224" y="46">1</text>
<text x="230.8" y="43.1" transform="rotate(-90 230.8 43.1)">2</text>
<text x="54.4" y="49.9" transform="rotate(-90 54.4 49.9)">3</text>
<text x="144.3" y="49.5" transform="rotate(-90 144.3 49.5)">3</text>
<text x="230.8" y="50.7" transform="rotate(-90 230.8 50.7)">3</text>
<text x="89.8" y="62.6">1</text>
<text x="181.7" y="62">1</text>
<text x="266.9" y="60.3">1</text>
<text x="93.7" y="67.3">1</text>
<text x="183.4" y="67.1">1</text>
<text x="269.9" y="68.3">1</text>
<text x="47.3" y="82.6">1</text>
<text x="54.1" y="79.7" transform="rotate(-90 54.1 79.7)">2</text>
<text x="137.1" y="82.3">1</text>
<text x="143.9" y="79.4" transform="rotate(-90 143.9 79.4)">2</text>
<text x="223.6" y="83.6">1</text>
<text x="230.4" y="80.7" transform="rotate(-90 230.4 80.7)">2</text>
<text x="54.1" y="87.3" transform="rotate(-90 54.1 87.3)">3</text>
<text x="143.9" y="87.1" transform="rotate(-90 143.9 87.1)">3</text>
<text x="230.4" y="88.3" transform="rotate(-90 230.4 88.3)">3</text>
<text x="74.9" y="113.4">1</text>
<text x="87.6" y="113.4">8</text>
<text x="74.9" y="123.6">2</text>
<text x="87.6" y="123.6">7</text>
<text x="208.8" y="124.2">1</text>
<text x="221.5" y="124.2">8</text>
<text x="74.9" y="126.1">3</text>
<text x="74.9" y="128.7">4</text>
<text x="87.6" y="128.7">5</text>
<text x="87.6" y="126.1">6</text>
<text x="208.8" y="134.4">2</text>
<text x="208.8" y="136.9">3</text>
<text x="221.5" y="136.9">6</text>
<text x="221.5" y="134.4">7</text>
<text x="208.8" y="139.4">4</text>
<text x="221.5" y="139.4">5</text>
<text x="116.4" y="162.3">1</text>
<text x="129.1" y="162.3">8</text>
<text x="116.4" y="172.5">2</text>
<text x="129.1" y="172.5">7</text>
<text x="116.4" y="175">3</text>
<text x="116.4" y="177.5">4</text>
<text x="129.1" y="177.5">5</text>
<text x="129.1" y="175">6</text>
</g>
</svg>
